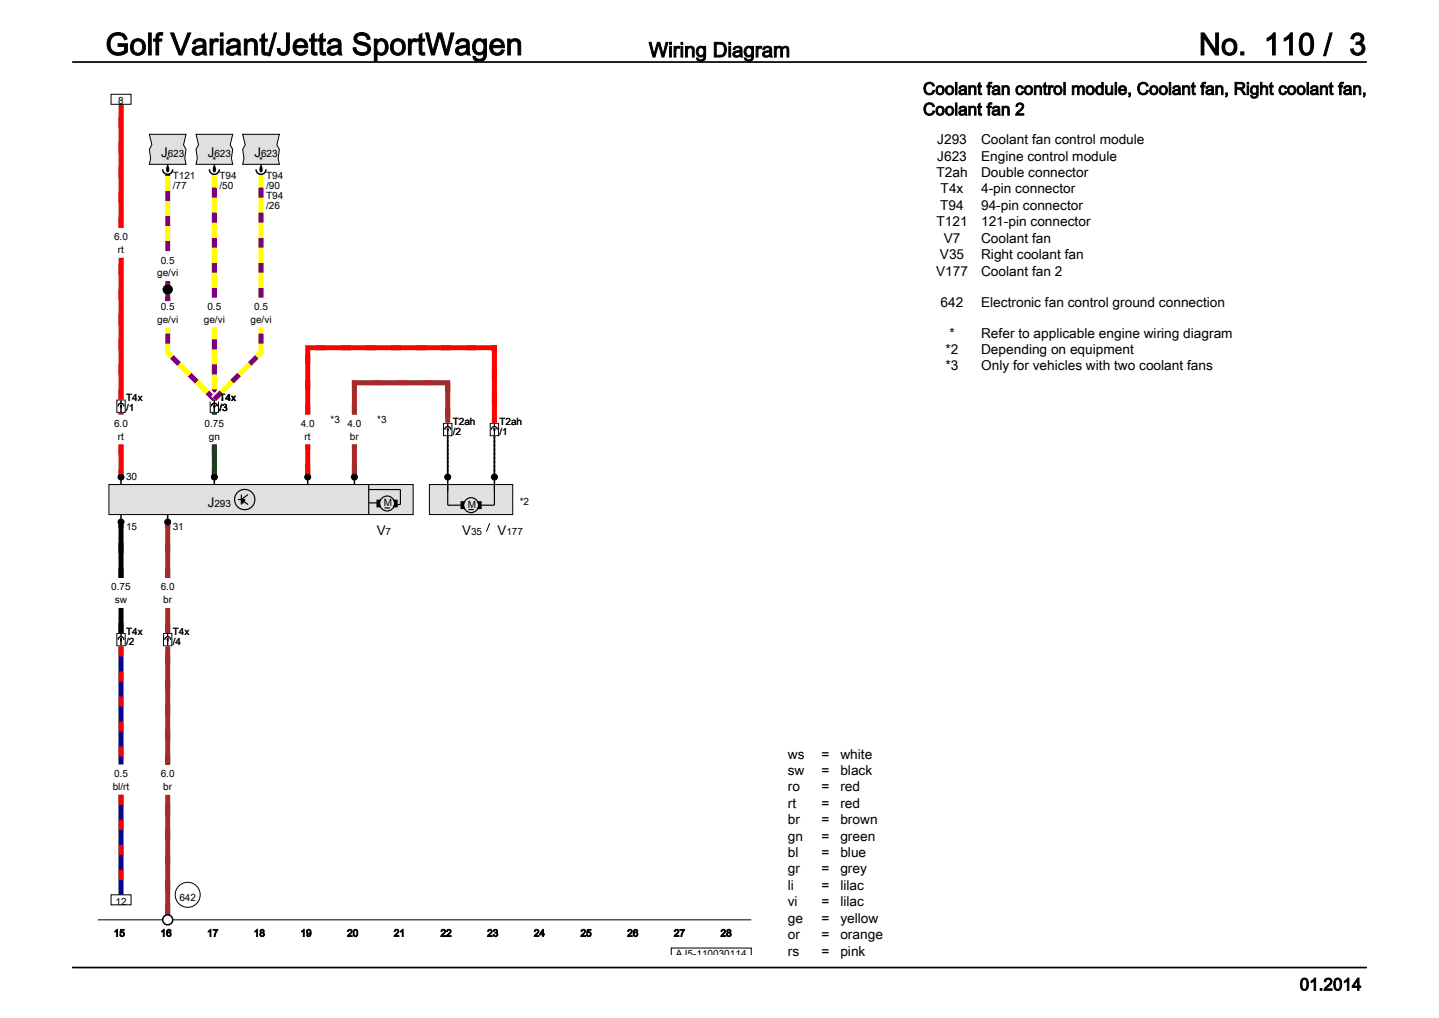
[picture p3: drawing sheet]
<svg xmlns="http://www.w3.org/2000/svg" width="297mm" height="210mm" viewBox="0 0 297 210" stroke-linecap="round" stroke-linejoin="round" font-family="sans-serif">
<path d="M20.2 189.8h134.9M138.5 197v-1.4h16.6v1.4" fill="none" stroke="#000" stroke-width=".21"/>
<path d="M22.5 100h62.8v6.1h-62.8z" fill="#e0e0e0"/>
<g fill="none" stroke="#000" stroke-width=".21">
<path d="M22.5 100h62.8v6.1h-62.8zM24.1 82.5h1.7v2.6h-1.7zM24.1 130.7h1.7v2.5h-1.7zM33.8 130.7h1.7v2.5h-1.7z"/>
<circle cx="38.7" cy="184.6" r="2.58"/>
</g>
<g fill="none" stroke="#000" stroke-width=".24">
<path d="M76.1 100v6.1M49.1 103.1h.7M49.8 103.1h.7l-.4 .7zM49.8 102v2.1M49.8 103.1l1.4 1M51.2 102l-1.4 1.1M76.1 101h6.5v3.1h-1M76.1 103.7h1.7M77.8 103.2h.7l-.3 .7 .3 .7h-.7zM79.3 104.8h1.2M81.3 103.2h.7v1.4h-.7l.3-.7z"/>
<circle cx="50.5" cy="103.1" r="2.09"/>
<circle cx="79.9" cy="103.9" r="1.54"/>
</g>
<path d="M49.8 103.1h.7l-.4 .7zM77.8 103.2h.7l-.3 .7 .3 .7h-.7zM81.3 103.2h.7v1.4h-.7l.3-.7z" fill="#000"/>
<path d="M88.6 100h17.2v6.1h-17.2z" fill="#e0e0e0"/>
<path d="M88.6 100h17.2v6.1h-17.2zM91.5 87.3h1.8v2.6h-1.8zM101.2 87.3h1.7v2.6h-1.7z" fill="none" stroke="#000" stroke-width=".21"/>
<g fill="none" stroke="#000" stroke-width=".24">
<path d="M92.4 100v4.2h3.3M102 100v4.2h-3.2M95.2 103.5h.6l-.3 .7 .3 .7h-.6zM96.7 105.1h1.1M98.6 103.5h.7v1.4h-.7l.3-.7z"/>
<circle cx="97.2" cy="104.2" r="1.54"/>
</g>
<path d="M95.2 103.5h.6l-.3 .7 .3 .7h-.6zM98.6 103.5h.7v1.4h-.7l.3-.7z" fill="#000"/>
<path d="M40.5 27.7h7.5l-.5 2.2 .5 .9-.2 1.9 .2 1.2h-7.5l.2-1.2-.2-1.9 .5-.9z" fill="#e0e0e0"/>
<path d="M40.5 27.7h7.5l-.5 2.2 .5 .9-.2 1.9 .2 1.2h-7.5l.2-1.2-.2-1.9 .5-.9z" fill="none" stroke="#000" stroke-width=".21"/>
<path d="M30.8 27.7h7.6l-.5 2.2 .5 .9-.3 1.9 .3 1.2h-7.6l.3-1.2-.3-1.9 .5-.9z" fill="#e0e0e0"/>
<path d="M30.8 27.7h7.6l-.5 2.2 .5 .9-.3 1.9 .3 1.2h-7.6l.3-1.2-.3-1.9 .5-.9z" fill="none" stroke="#000" stroke-width=".21"/>
<path d="M50.1 27.7h7.6l-.6 2.2 .6 .9-.3 1.9 .3 1.2h-7.6l.3-1.2-.3-1.9 .5-.9z" fill="#e0e0e0"/>
<path d="M50.1 27.7h7.6l-.6 2.2 .6 .9-.3 1.9 .3 1.2h-7.6l.3-1.2-.3-1.9 .5-.9zM43.4 82.5h1.7v2.6h-1.7zM43.6 83.8a.6 .6 0 0 1 .6-.6 .6 .6 0 0 1 .6 .6M44.2 82.6v.6M44.2 84.1v.9M101.1 107.9l-.7 1.8" fill="none" stroke="#000" stroke-width=".21"/>
<path d="M44.2 36v25.4M53.9 36v25.4M34.6 59.7v2.4v-.7M34.6 67.6v5.2l9.6 9.6M44.2 67.6v14.8M53.9 67.6v5.2l-9.7 9.6M34.6 133.3v24.5M34.6 163.9v24.8" fill="none" stroke="#fff" stroke-width="1.9" stroke-linecap="butt"/>
<path d="M44.2 36v25.4M53.9 36v25.4M34.6 59.7v2.4v-.7M34.6 67.6v5.2l9.6 9.6M44.2 67.6v14.8M53.9 67.6v5.2l-9.7 9.6" fill="none" stroke="#ff0" stroke-width="1" stroke-linecap="butt"/>
<path d="M34.6 61.4v.7v-2.4M44.2 61.4v-25.4M53.9 61.4v-25.4M44.2 82.4v-14.8M44.2 82.4l-9.6-9.6v-5.2M44.2 82.4l9.7-9.6v-5.2" fill="none" stroke="#800080" stroke-width="1" stroke-dasharray="2.1 3.1" stroke-linecap="butt"/>
<path d="M44.2 83.6v.4" fill="none" stroke="#000" stroke-width=".37"/>
<path d="M43.2 34.9a1.03 1.03 0 0 0 1 1.1 1.03 1.03 0 0 0 1.1-1.1M44.2 33.9v1M52.8 34.9a1.03 1.03 0 0 0 1.1 1.1 1.03 1.03 0 0 0 1-1.1M53.9 33.9v1" fill="none" stroke="#000" stroke-width=".31"/>
<path d="M44.2 34.6v.6M53.9 34.6v.6" fill="none" stroke="#000" stroke-width=".64"/>
<circle cx="34.6" cy="59.7" r="1.03" fill="#000"/>
<path d="M34.6 133.3v24.5M34.6 163.9v24.8" fill="none" stroke="#a52a2a" stroke-width="1" stroke-linecap="butt"/>
<path d="M34.6 157.8v-24.5M34.6 188.7v-24.8" fill="none" stroke="#a52a2a" stroke-width="1" stroke-dasharray="2.1 3.1" stroke-linecap="butt"/>
<circle cx="34.6" cy="189.8" r="1.03" fill="#fff"/>
<g fill="none" stroke="#000" stroke-width=".31">
<path d="M33.6 34.9a1.03 1.03 0 0 0 1 1.1 1.03 1.03 0 0 0 1-1.1M34.6 33.9v1M25 98.9v1.1M44.2 98.9v1.1M63.5 98.9v1.1M73.1 98.9v1.1M92.4 98.9v1.1M102 98.9v1.1M25 106.1v1.1M34.6 106.1v1.1"/>
<circle cx="34.6" cy="189.8" r="1.03"/>
</g>
<g fill="none" stroke="#000" stroke-width=".21">
<path d="M22.9 19.5h4.1v2h-4.1zM24.4 83.8a.6 .6 0 0 1 .6-.6 .6 .6 0 0 1 .6 .6M25 82.6v.6M25 84.1v.9M43.6 83.8a.6 .6 0 0 1 .6-.6 .6 .6 0 0 1 .6 .6M44.2 82.6v.6M44.2 84.1v.9M91.8 88.6a.6 .6 0 0 1 .6-.6 .6 .6 0 0 1 .6 .6M92.4 87.4v.6M92.4 88.9v.9M101.4 88.6a.6 .6 0 0 1 .6-.6 .6 .6 0 0 1 .6 .6M102 87.4v.6"/>
<path d="M102 88.9v.9M24.4 132a.6 .6 0 0 1 .6-.7 .6 .6 0 0 1 .6 .7M25 130.7v.6M25 132.3v.9M34 132a.6 .6 0 0 1 .6-.7 .6 .6 0 0 1 .6 .7M34.6 130.7v.6M34.6 132.3v.9M22.9 184.6h4.1v2.1h-4.1z"/>
<circle cx="25" cy="98.4" r=".62"/>
<circle cx="44.2" cy="98.4" r=".62"/>
<circle cx="63.5" cy="98.4" r=".62"/>
<circle cx="73.1" cy="98.4" r=".62"/>
<circle cx="92.4" cy="98.4" r=".62"/>
<circle cx="102" cy="98.4" r=".62"/>
<circle cx="25" cy="107.7" r=".62"/>
<circle cx="34.6" cy="107.7" r=".62"/>
</g>
<path d="M25 83.6v.4M44.2 83.6v.4M92.4 88.4v.4M102 88.4v.4M25 131.8v.3M34.6 131.8v.3" fill="none" stroke="#000" stroke-width=".37"/>
<g fill="none" stroke="#fff" stroke-width="1.9" stroke-linecap="butt">
<path d="M25 21.5v25.5M34.6 36v15.8M25 53.2v29.2M34.6 58v1.7M25 85.2v.3M25 91.7v6.2M44.2 85.2v.3M44.2 91.7v6.2M63.5 85.5v-13.8h38.5v15.5M63.5 91.7v6.2M73.1 85.5v-6.5h19.3v8.2M73.1 91.7v6.2"/>
<path d="M25 108.2v11M34.6 108.2v11M25 125.4v5.2M25 133.3v24.5M34.6 125.4v5.2M25 163.9v20.7"/>
</g>
<path d="M73.1 85.5v-6.5h19.3v8.2M73.1 91.7v6.2M34.6 108.2v11M34.6 125.4v5.2" fill="none" stroke="#a52a2a" stroke-width="1" stroke-linecap="butt"/>
<path d="M73.1 97.9v-6.2M73.1 85.5v-6.5h19.3v8.2M34.6 119.2v-11M34.6 130.6v-5.2" fill="none" stroke="#a52a2a" stroke-width="1" stroke-dasharray="2.1 3.1" stroke-linecap="butt"/>
<g fill="#000">
<circle cx="34.6" cy="59.7" r="1.03"/>
<circle cx="25" cy="98.4" r=".62"/>
<circle cx="44.2" cy="98.4" r=".62"/>
<circle cx="63.5" cy="98.4" r=".62"/>
<circle cx="73.1" cy="98.4" r=".62"/>
<circle cx="92.4" cy="98.4" r=".62"/>
<circle cx="102" cy="98.4" r=".62"/>
<circle cx="25" cy="107.7" r=".62"/>
<circle cx="34.6" cy="107.7" r=".62"/>
</g>
<path d="M25 133.3v24.5M25 163.9v20.7" fill="none" stroke="#00f" stroke-width="1" stroke-linecap="butt"/>
<path d="M25 47v-25.5M25 82.4v-29.2M25 85.2v.3M25 91.7v6.2M63.5 97.9v-6.2M63.5 85.5v-13.8h38.5v15.5M25 133.3v24.5M25 163.9v20.7" fill="none" stroke="#f00" stroke-width="1" stroke-dasharray="2.1 3.1" stroke-linecap="butt"/>
<path d="M25 108.2v11M25 125.4v5.2" fill="none" stroke="#000" stroke-width="1" stroke-linecap="butt"/>
<path d="M25 119.2v-11M25 130.6v-5.2" fill="none" stroke="#000" stroke-width="1" stroke-dasharray="2.1 3.1" stroke-linecap="butt"/>
<path d="M44.2 85.2v.3M44.2 91.7v6.2" fill="none" stroke="#008000" stroke-width="1" stroke-linecap="butt"/>
<path d="M44.2 85.2v.3M44.2 91.7v6.2" fill="none" stroke="#008000" stroke-width="1" stroke-dasharray="2.1 3.1" stroke-linecap="butt"/>
<path d="M25 21.5v25.5M25 53.2v29.2M25 85.2v.3M25 91.7v6.2M63.5 85.5v-13.8h38.5v15.5M63.5 91.7v6.2" fill="none" stroke="#f00" stroke-width="1" stroke-linecap="butt"/>
<path d="M92.4 90v7.9M102 90v7.9" fill="none" stroke="#fff" stroke-width=".97" stroke-linecap="butt"/>
<path d="M15 12.8h267M92.4 90v7.9M102 90v7.9M15 199.6h267" fill="none" stroke="#000" stroke-width=".35"/>
<path d="M92.4 90v7.9M102 90v7.9" fill="none" stroke="#000" stroke-width=".35" stroke-dasharray=".3 .5" stroke-linecap="butt"/>
<path d="M34.6 36v15.8M34.6 58v1.7" fill="none" stroke="#ff0" stroke-width="1" stroke-linecap="butt"/>
<path d="M34.6 59.7v-1.7M34.6 51.8v-15.8" fill="none" stroke="#800080" stroke-width="1" stroke-dasharray="2.1 3.1" stroke-linecap="butt"/>
<path d="M34.6 34.6v.6" fill="none" stroke="#000" stroke-width=".64"/>
<g font-size="6.3">
<text x="21.8" y="11.3">Golf Variant/Jetta SportWagen</text>
<text x="247.4" y="11.3">No. 110 / 3</text>
</g>
<text font-size="4.2" x="133.9" y="11.8">Wiring Diagram</text>
<g font-size="3.5">
<text x="190.5" y="19.5">Coolant fan control module, Coolant fan, Right coolant fan,</text>
<text x="190.5" y="23.8">Coolant fan 2</text>
<text x="268.2" y="204.3">01.2014</text>
</g>
<g font-size="2.8">
<text x="193.4" y="29.8">J293</text>
<text x="202.5" y="29.8">Coolant fan control module</text>
<text x="33.2" y="32.4">J</text>
<text x="42.9" y="32.4">J</text>
<text x="52.5" y="32.4">J</text>
<text x="193.4" y="33.1">J623</text>
<text x="202.5" y="33.1">Engine control module</text>
<text x="193.3" y="36.5">T2ah</text>
<text x="194.1" y="39.9">T4x</text>
<text x="202.5" y="36.5">Double connector</text>
<text x="202.5" y="39.9">4-pin connector</text>
<text x="193.3" y="46.7">T121</text>
<text x="194.1" y="43.3">T94</text>
<text x="202.5" y="43.3">94-pin connector</text>
<text x="202.5" y="46.7">121-pin connector</text>
<text x="194" y="53.5">V35</text>
<text x="194.8" y="50.1">V7</text>
<text x="202.5" y="50.1">Coolant fan</text>
<text x="202.5" y="53.5">Right coolant fan</text>
<text x="193.2" y="56.8">V177</text>
<text x="202.5" y="56.8">Coolant fan 2</text>
<text x="194.1" y="63.2">642</text>
<text x="202.5" y="63.2">Electronic fan control ground connection</text>
<text x="195.9" y="69.6">*</text>
<text x="202.5" y="69.6">Refer to applicable engine wiring diagram</text>
<text x="195.2" y="73">*2</text>
<text x="195.2" y="76.4">*3</text>
<text x="202.5" y="73">Depending on equipment</text>
<text x="202.5" y="76.4">Only for vehicles with two coolant fans</text>
<text x="42.9" y="104.6">J</text>
<text x="77.8" y="110.3">V</text>
<text x="95.4" y="110.3">V</text>
<text x="102.7" y="110.3">V</text>
<text x="162.6" y="156.5">ws</text>
<text x="162.6" y="159.9">sw</text>
<text x="169.5" y="156.5">=</text>
<text x="169.5" y="159.9">=</text>
<text x="173.4" y="156.5">white</text>
<text x="173.4" y="159.9">black</text>
<text x="162.6" y="163.3">ro</text>
<text x="162.6" y="166.6">rt</text>
<text x="169.5" y="163.3">=</text>
<text x="169.5" y="166.6">=</text>
<text x="173.4" y="163.3">red</text>
<text x="173.4" y="166.6">red</text>
<text x="162.6" y="170">br</text>
<text x="162.6" y="173.4">gn</text>
<text x="169.5" y="170">=</text>
<text x="169.5" y="173.4">=</text>
<text x="173.4" y="170">brown</text>
<text x="173.4" y="173.4">green</text>
<text x="162.6" y="176.8">bl</text>
<text x="169.5" y="176.8">=</text>
<text x="173.4" y="176.8">blue</text>
<text x="162.6" y="180.2">gr</text>
<text x="162.6" y="183.6">li</text>
<text x="169.5" y="180.2">=</text>
<text x="169.5" y="183.6">=</text>
<text x="173.4" y="180.2">grey</text>
<text x="173.4" y="183.6">lilac</text>
<text x="162.6" y="187">vi</text>
<text x="162.6" y="190.3">ge</text>
<text x="169.5" y="187">=</text>
<text x="169.5" y="190.3">=</text>
<text x="173.4" y="187">lilac</text>
<text x="173.4" y="190.3">yellow</text>
<text x="162.6" y="193.7">or</text>
<text x="162.6" y="197.1">rs</text>
<text x="169.5" y="193.7">=</text>
<text x="169.5" y="197.1">=</text>
<text x="173.4" y="193.7">orange</text>
<text x="173.4" y="197.1">pink</text>
</g>
<g font-size="2.1">
<text x="24.4" y="21.5">8</text>
<text x="34.2" y="33.9">*</text>
<text x="34.6" y="32.4">623</text>
<text x="43.8" y="33.9">*</text>
<text x="44.2" y="32.4">623</text>
<text x="53.5" y="33.9">*</text>
<text x="53.9" y="32.4">623</text>
<text x="35.6" y="37">T121</text>
<text x="35.6" y="39.1">/77</text>
<text x="45.3" y="37">T94</text>
<text x="45.3" y="39.1">/50</text>
<text x="54.9" y="37">T94</text>
<text x="54.9" y="39.1">/90</text>
<text x="54.9" y="41.1">T94</text>
<text x="54.9" y="43.2">/26</text>
<text x="23.5" y="49.6">6.0</text>
<text x="24.3" y="52.1">rt</text>
<text x="32.4" y="57">ge/vi</text>
<text x="33.2" y="54.4">0.5</text>
<text x="33.2" y="64">0.5</text>
<text x="42.8" y="64">0.5</text>
<text x="52.4" y="64">0.5</text>
<text x="32.4" y="66.6">ge/vi</text>
<text x="42.1" y="66.6">ge/vi</text>
<text x="51.7" y="66.6">ge/vi</text>
<text x="26" y="82.8">T4x</text>
<text x="45.3" y="82.8">T4x</text>
<text x="23.5" y="88.1">6.0</text>
<text x="26" y="84.8">/1</text>
<text x="42.2" y="88.1">0.75</text>
<text x="45.3" y="84.8">/3</text>
<text x="62.1" y="88.1">4.0</text>
<text x="68.2" y="87.2">*3</text>
<text x="71.7" y="88.1">4.0</text>
<text x="77.8" y="87.2">*3</text>
<text x="93.4" y="87.6">T2ah</text>
<text x="93.4" y="89.6">/2</text>
<text x="103.1" y="87.6">T2ah</text>
<text x="103.1" y="89.6">/1</text>
<text x="24.3" y="90.7">rt</text>
<text x="43.1" y="90.7">gn</text>
<text x="62.9" y="90.7">rt</text>
<text x="72.2" y="90.7">br</text>
<text x="26" y="98.9">30</text>
<text x="44.2" y="104.6">293</text>
<text x="79.2" y="104.4">M</text>
<text x="96.5" y="104.8">M</text>
<text x="107.3" y="104.1">*2</text>
<text x="26" y="109.2">15</text>
<text x="35.6" y="109.2">31</text>
<text x="79.6" y="110.3">7</text>
<text x="97.2" y="110.3">35</text>
<text x="104.5" y="110.3">177</text>
<text x="23" y="121.8">0.75</text>
<text x="23.7" y="124.4">sw</text>
<text x="33.2" y="121.8">6.0</text>
<text x="33.7" y="124.4">br</text>
<text x="26" y="130.9">T4x</text>
<text x="35.6" y="130.9">T4x</text>
<text x="26" y="133">/2</text>
<text x="35.6" y="133">/4</text>
<text x="23.5" y="160.3">0.5</text>
<text x="33.2" y="160.3">6.0</text>
<text x="23.3" y="162.9">bl/rt</text>
<text x="33.7" y="162.9">br</text>
<text x="37" y="185.8">642</text>
<text x="23.8" y="186.7">12</text>
<text x="23.5" y="193.2">15</text>
<text x="33.1" y="193.2">16</text>
<text x="42.8" y="193.2">17</text>
<text x="52.4" y="193.2">18</text>
<text x="62" y="193.2">19</text>
<text x="71.7" y="193.2">20</text>
<text x="81.3" y="193.2">21</text>
<text x="90.9" y="193.2">22</text>
<text x="100.6" y="193.2">23</text>
<text x="110.2" y="193.2">24</text>
<text x="119.8" y="193.2">25</text>
<text x="129.5" y="193.2">26</text>
<text x="139.1" y="193.2">27</text>
<text x="139.5" y="197.3">AJ5-110030114</text>
<text x="148.7" y="193.2">28</text>
</g>
</svg>
